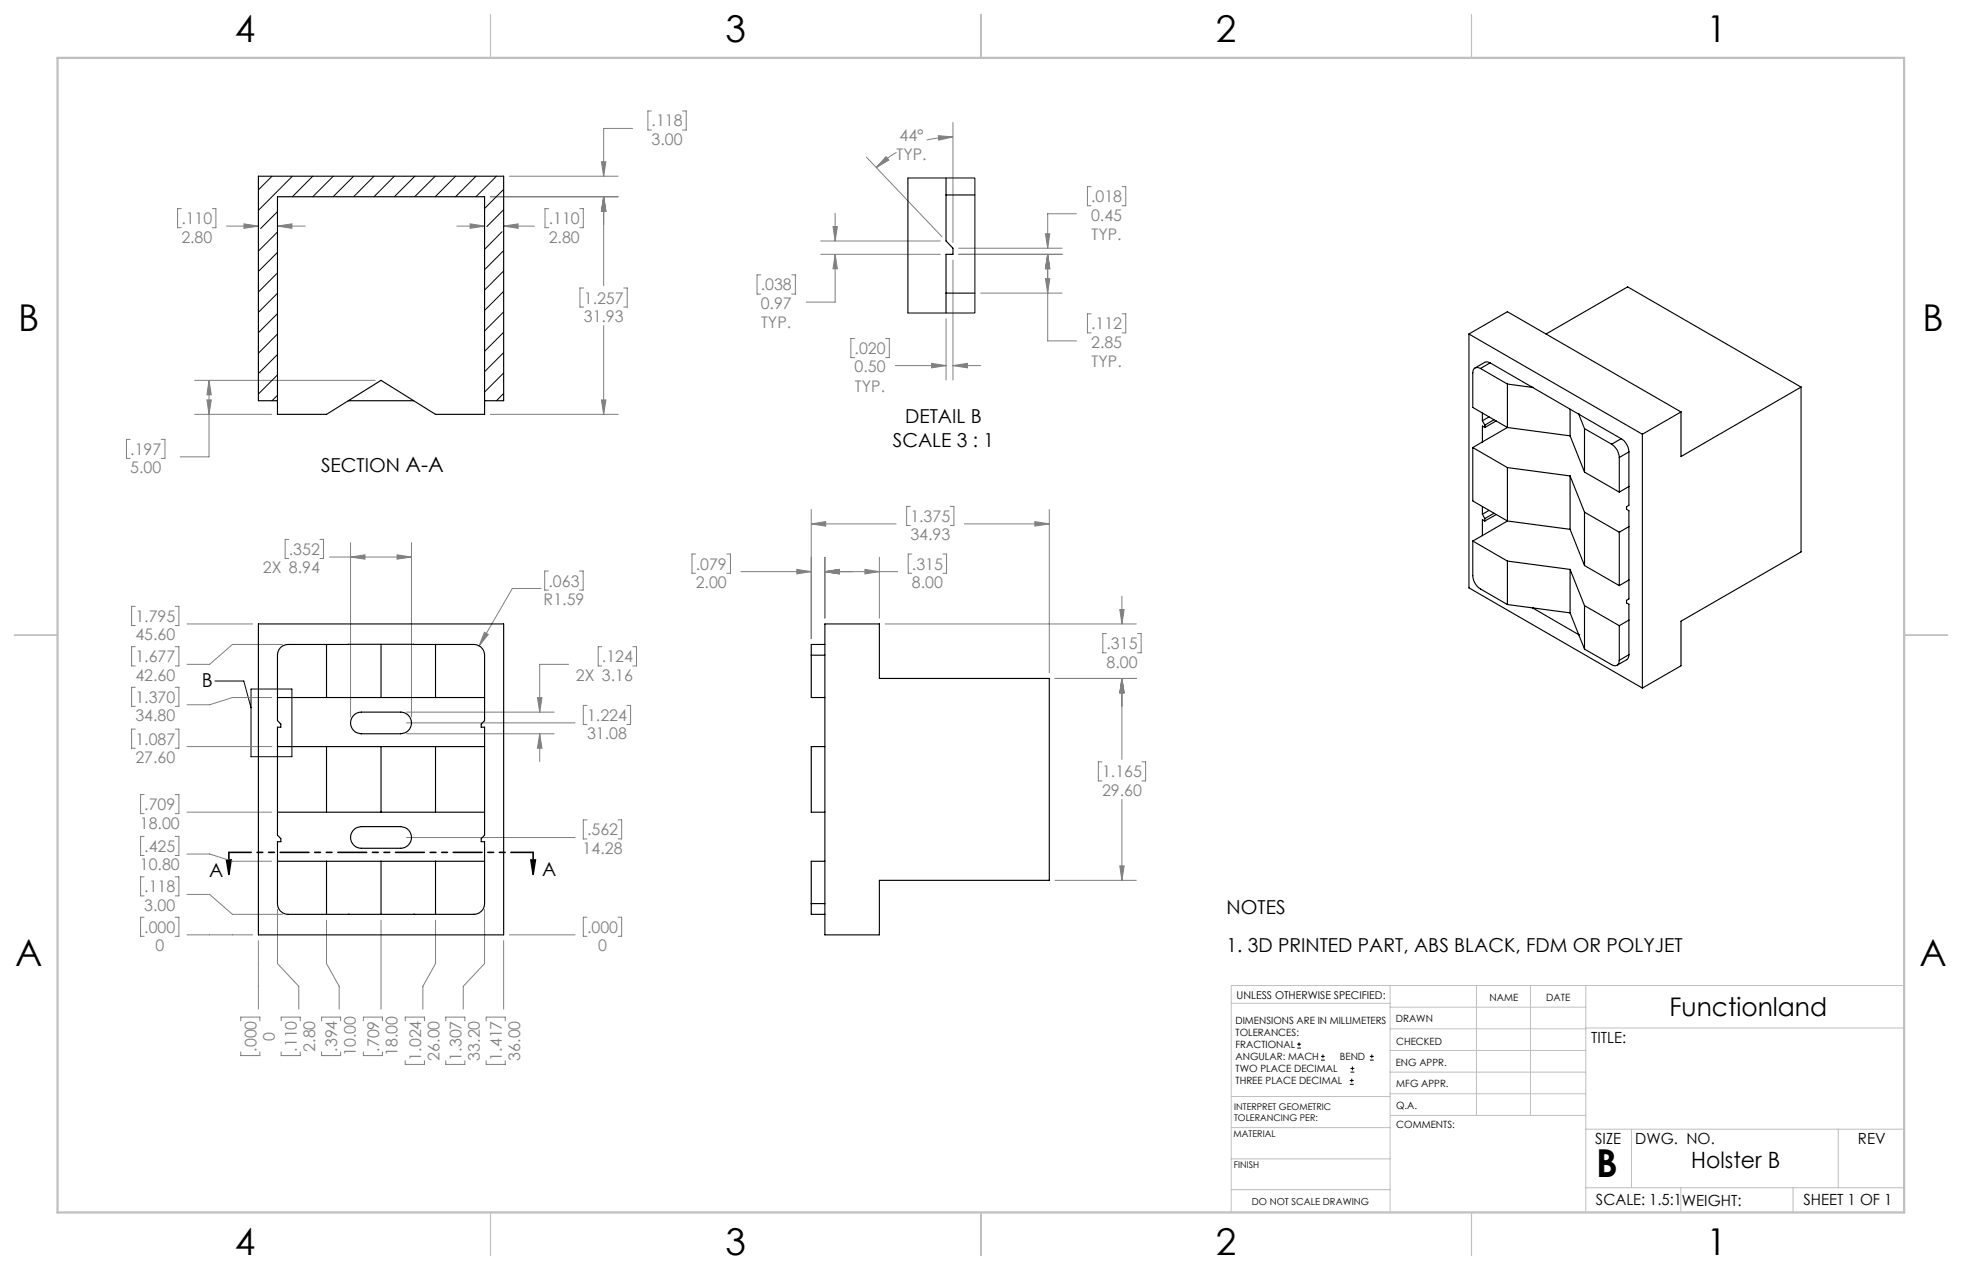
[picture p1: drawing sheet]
<svg xmlns="http://www.w3.org/2000/svg" width="432mm" height="279mm" viewBox="0 0 432 279" stroke-linecap="round" stroke-linejoin="round" font-family="sans-serif">
<g fill="none" stroke="#000" stroke-width=".22">
<path d="M47.3 149.8h6.4l1.5 5.9M55.2 151.6h9v14.9h-9zM285.5 230.6h.8M285.5 229.7h.8M285.9 229.3v.9M290.7 233.2h.8M290.7 232.4h.8M291.1 232v.8M297.1 238.5h.8M297.1 237.7h.8M297.2 235.9h.9M297.2 235.1h.9"/>
<path d="M297.5 237.3v.8M297.6 234.6v.9M301.5 233.2h.8M301.5 232.4h.8M301.9 232v.8"/>
</g>
<path d="M49.8 189.2h1.1l-.5 3.2zM50.4 187.5v4.9M116.8 189.2h1l-.5 3.2zM117.3 187.5v4.9" fill="none" stroke="#000" stroke-width=".35"/>
<g fill="none" stroke="#808080" stroke-width=".22">
<path d="M112.1 38.8h23.9M132.4 35.6h.9l-.4 3.2zM139.2 28.3h-6.3v10.5M143.4 24.4h-.8v4.2h.8M150.2 24.4h.8v4.2h-.8M190.7 34.6l16.6 17.5M195 34.5l.6 .7-2.7 1.7zM197.3 33.5l-2.9 2-1.5 1.4M206.5 29.8l3.2 .3-3.1 .7zM209.7 30.1l-2.9 .2-2.9 .5M209.7 27v26.3M39.9 45.9h-.8v4.2h.8"/>
<path d="M46.7 45.9h.8v4.2h-.8M49.8 49.7h7.1M53.7 49.2l3.2 .5-3.2 .5zM61.1 49.7l3.1-.5v1zM61.1 49.7h6.1M100.5 49.7h6.1M103.5 49.2l3.1 .5-3.1 .5zM107.9 43.3h28.1M110.8 49.7l3.2-.5v1zM110.8 49.7h6.8M120.8 45.9h-.9v4.2h.9M127.6 45.9h.8v4.2h-.8"/>
<path d="M132.9 43.3l.4 3.2h-.9zM132.9 43.3v19.5M180.6 56h26.3M180.6 53h26.3M183.3 49.8h1l-.5 3.2zM183.8 56l.5 3.1h-1zM183.8 56v10.5h-6.4M183.8 46.9v6.1M209.7 57.2v26.4M211 56h22.8M211 54.6h22.8M230.1 51.4h.9l-.4 3.2z"/>
<path d="M230.6 56l.4 3.1h-.9zM230.6 56v19h6.3M236.9 47h-6.3v7.6M240.1 41.1h-.8v4.2h.8M246.9 41.1h.9v4.2h-.9M128.4 63.4h-.8v4.2h.8M132.9 71.6v19.6M137.3 63.4h.7v4.2h-.7M167.4 60.5h-.8v4.2h.8M174.2 60.5h.8v4.2h-.8M188.1 74.5h-.8v4.2h.8M194.9 74.5h.8v4.2h-.8"/>
<path d="M205 79.9l3.2 .5-3.2 .5zM208.2 70.1v13.5M215.8 64.5h18M230.1 61.3h.9l-.4 3.2zM240.1 69h-.8v4.2h.8M246.9 69h.9v4.2h-.9M28.6 96.7h-.8v4.2h.8M35.5 96.7h.8v4.2h-.8M42.8 83.7h39.8M42.8 91.2h17M45.5 88h1l-.5 3.2zM46 83.7l.5 3.2h-1z"/>
<path d="M46 83.7v16.8h-6.3M107.9 91.2h28.1M132.4 88h.9l-.4 3.2zM197 80.4h11.2M209.7 80.4l3.2-.5v1zM209.7 80.4h6.1M63.6 118.7h-.8v4.2h.8M70.4 118.7h.8v4.2h-.8M77.2 119.4v38.4M90.6 119.4v38.4M178.5 115.3l3.2-.5v.9zM178.5 112.1v28.4"/>
<path d="M178.5 115.3h18.7M200.3 111.4h-.8v4.2h.8M209.1 111.4h.8v4.2h-.8M212.2 115.3h18.7M227.8 114.8l3.1 .5-3.1 .4zM230.9 112.1v35.9M29.8 133.4h-.8v4.2h.8M38.6 133.4h.8v4.2h-.8M41.2 137.3h14.4M72.5 122.6h18.1M77.2 122.6l3.1-.5v.9zM87.4 122.1l3.2 .5-3.2 .4z"/>
<path d="M106.6 139.1l.9 .5-2.1 2.5zM119.1 129.5h-6.4l-7.3 12.6M120.7 125.6h-.8v4.2h.8M127.5 125.6h.8v4.2h-.8M153.1 121.9h-.8v4.2h.8M159.9 121.9h.9v4.2h-.9M163.1 125.8h15.4M175.4 125.3l3.1 .5-3.1 .5zM181.5 125.8l3.2-.5v1zM181.5 122.6v13.4M181.5 125.8h16.1M190.4 125.3l3.1 .5-3.1 .5z"/>
<path d="M193.5 122.6v13.4M194.8 137.3h55.3M200.7 121.9h-.8v4.2h.8M207.5 121.9h.8v4.2h-.8M243.5 139.4h-.8v4.2h.8M246.5 134.1h.9l-.5 3.2zM246.9 131.2v6.1M250.3 139.4h.8v4.2h-.8M29.8 142.3h-.8v4.2h.8M29.8 151.2h-.8v4.2h.8M38.6 142.3h.8v4.2h-.8M38.6 151.2h.8v4.2h-.8"/>
<path d="M59.8 153.5h-8.6l-5.1 1.5h-4.9M62.2 141.8h-11l-5.1 4.4h-4.9M89.5 159h37.1M89.5 156.7h32.5M118.3 153.5h1l-.5 3.2zM125.1 146.2h-6.3v10.5M129.2 155.2h-.8v4.2h.8M132.4 142.3h-.7v4.2h.7M138 155.2h.8v4.2h-.8M139.3 142.3h.8v4.2h-.8M232.2 149.3h17.9M246.9 149.3l.5 3.1h-.9z"/>
<path d="M246.9 149.3v17.8M29.8 160.4h-.8v4.2h.8M31.7 174.8h-.8v4.2h.8M38.6 160.4h.8v4.2h-.8M38.6 174.8h.8v4.2h-.8M41.2 178.7h18.6M41.2 164.3h18.6M89.5 161.4h32.5M118.8 161.4l.5 3.2h-1zM118.8 161.4v6.1M242.5 167.6h-.8v4.2h.8M246.9 175.9v17.8"/>
<path d="M251.3 167.6h.8v4.2h-.8M31.7 184h-.8v4.2h.8M31.7 192.9h-.8v4.2h.8M38.6 184h.8v4.2h-.8M38.6 192.9h.8v4.2h-.8M41.2 196.8h4.9l5.1 4.4h11M41.2 187.9h4.9l5.1 1.6h8.6M89.5 184.3h37.1M129.2 180.4h-.8v4.2h.8M136 180.4h.8v4.2h-.8M232.2 193.7h17.9M246.5 190.5h.9l-.5 3.2z"/>
<path d="M31.7 201.8h-.8v4.2h.8M38.6 201.8h.8v4.2h-.8M41.2 205.7h14.4M56.9 206.9v15.1M61.1 200.1v11.9l4.7 5v5M71.9 202.4v9.6l2.7 5v5M83.9 202.4v19.6M95.8 202.4v9.6l-2.7 5v5M106.6 200.1v11.9l-4.6 5v5M110.8 206.9v15.1M112.1 205.7h14.5M129.2 201.8h-.8v4.2h.8"/>
<path d="M136 201.8h.8v4.2h-.8M53 224.6v-.8h4.2v.8M53 231.4v.8h4.2v-.8M61.9 231.4v.8h4.2v-.8M61.9 224.6v-.8h4.2v.8M70.8 231.4v.8h4.2v-.8M70.8 224.6v-.8h4.2v.8M80 231.4v.8h4.2v-.8M80 224.6v-.8h4.2v.8M89.2 224.6v-.8h4.2v.8M89.2 233.4v.8h4.2v-.8M98.1 224.6v-.8h4.2v.8"/>
<path d="M98.1 233.4v.8h4.2v-.8M107 224.6v-.8h4.2v.8M107 233.4v.8h4.2v-.8"/>
</g>
<path d="M117.3 187.5h-66.9" fill="none" stroke="#000" stroke-width=".35" stroke-dasharray="6.3 1.3 1.3 1.3 1.3 1.3" stroke-dashoffset="1.4"/>
<g fill="none" stroke="#c0c0c0" stroke-width=".22">
<path d="M305.9 216.8v49.9M324.9 216.8v28.6M336.8 216.8v28.6M349 216.8v49.9M419.1 216.8h-148.1v49.9M271 220.7h34.9M305.9 231.1h43.1M305.9 226.3h43.1M305.9 221.6h43.1M305.9 235.9h43.1M349 226.2h70.1M271 255h34.9"/>
<path d="M271 248.1h35M271 241.2h35M305.9 240.6h43.1M306 245.4h43M349 248.4h70.1M359.1 248.4v12.9M404.6 248.4v12.9M271 261.7h34.9M349 261.3h70.1M369.9 261.3v5.4M394.6 261.3v5.4"/>
</g>
<path d="M108 3.2v9.5M215.9 3.2v9.5M323.8 3.2v9.5M3.1 139.7h9.6M419.1 139.7h9.5M108 266.7v9.6M215.9 266.7v9.6M323.8 266.7v9.6" fill="none" stroke="#c0c0c0" stroke-width=".25"/>
<path d="M12.7 12.7h406.4v254h-406.4z" fill="none" stroke="#c0c0c0" stroke-width=".5"/>
<path d="M116.8 189.2h1l-.5 3.2zM49.8 189.2h1.1l-.5 3.2z" fill="#000"/>
<path d="M106.6 139.1l-1.2 3 2.1-2.5zM77.2 122.6l3.1-.5v.9zM87.4 122.1l3.2 .5-3.2 .4zM118.3 153.5h1l-.5 3.2zM118.8 161.4l.5 3.2h-1zM181.5 125.8l3.2-.5v1zM175.4 125.3l3.1 .5-3.1 .5zM181.5 125.8l3.2-.5v1zM190.4 125.3l3.1 .5-3.1 .5zM246.5 134.1h.9l-.5 3.2zM246.9 149.3l.5 3.1h-.9zM246.5 190.5h.9l-.5 3.2zM246.9 149.3l.5 3.1h-.9zM178.5 115.3l3.2-.5v.9zM227.8 114.8l3.1 .5-3.1 .4zM46 83.7l.5 3.2h-1zM45.5 88h1l-.5 3.2zM61.1 49.7l3.1-.5v1zM53.7 49.2l3.2 .5-3.2 .5zM103.5 49.2l3.1 .5-3.1 .5zM110.8 49.7l3.2-.5v1zM132.4 88h.9l-.4 3.2zM132.9 43.3l.4 3.2h-.9zM132.9 43.3l.4 3.2h-.9zM132.4 35.6h.9l-.4 3.2zM230.1 61.3h.9l-.4 3.2zM230.6 56l.4 3.1h-.9zM209.7 80.4l3.2-.5v1zM205 79.9l3.2 .5-3.2 .5zM230.1 51.4h.9l-.4 3.2zM230.6 56l.4 3.1h-.9zM183.3 49.8h1l-.5 3.2zM183.8 56l.5 3.1h-1zM206.5 29.8l3.2 .3-3.1 .7zM195 34.5l.6 .7-2.7 1.7z" fill="#808080"/>
<g fill="none" stroke="#000" stroke-width=".25">
<path d="M199.8 39.2v29.7M208.2 39.2v13.8l1.5 1.6v1.4h-1.5v12.9M61.1 43.3h45.5v47.9h-10.8l-11.9-7.5-12 7.5h-10.8zM208.2 42.9h6.4M208.2 64.5h6.4M323.3 73.5l8.5-4.9 38.2 22M323.3 73.5l38.2 22M323.3 73.5v55.8l38.2 22.1M327.9 79.8l-.6-.2-.5 .1-2.2 1.3M327.9 79.8l28.9 16.7M327.9 79.8l-2.1 1.3M340.3 73.5l17.9-10.4 38.2 22.1"/>
<path d="M61.1 88.2h-4.2v-49.4h53.9v49.4h-4.2M76.7 88.2h14.4M324.1 98.5l7.7 4.4M324.1 98.5v11.7l7.7 4.4M325.8 81.1a1.03 1.03 0 0 0-1.2-.2 1.03 1.03 0 0 0-.5 1.1v7.6l7.7 4.5M325.8 81.1l6 3.4M326.2 90.9v1.7M326.2 92.6l.6 .9M326.2 97.2l-2.1 1.3M326.8 94.1l-.6-.4v3.5M326.8 93.5v.6M327.7 91.7l-1.5 .9"/>
<path d="M328.8 92.4l-2 1.1M329.3 92.6l-2.5 1.5M331.8 94.1l-5.6 3.1M331.8 84.5v9.6M331.8 84.5l5.5 .7M331.8 94.1l13.7 1.8M337.3 85.2h.1M345.5 95.9l3.2 8M345.5 90v5.9M347.5 91.1h.1M347.5 91.1l1.2 3.2M348.7 94.3v9.6"/>
<path d="M348.7 94.3l6 3.4M354.7 97.7a3.7 3.7 0 0 1 1.7 2.9M356.8 96.5a3.6 3.6 0 0 1 1.7 2.9M356.8 96.5l-2.1 1.2M358.5 99.4v11.8l-.5 .3v.5l.5 .4v19.4l-.5 .3v.5l.5 .3v11.1M358.5 99.4l-2.1 1.2M361.5 95.5v55.9M370 90.6l-8.5 4.9M396.4 85.2l-26.4 15.2v-9.8M396.4 85.2v36.2l-26.4 15.3v9.8l-8.5 4.9M324.1 119v7.6a3.7 3.7 0 0 0 1.7 3l6 3.4M324.1 119l7.7 4.4"/>
<path d="M326.2 111.4v1.7M326.2 113.1l.6 1M326.2 117.8l-2.1 1.2M326.8 114.6l-.6-.3v3.5M326.8 114.1v.5M327.7 112.3l-1.5 .8M328.8 112.9l-2 1.2M329.3 113.2l-2.5 1.4M331.8 102.9l13.7 1.8M331.8 102.9v11.7M331.8 114.6l13.7 1.9M331.8 114.6l-5.6 3.2"/>
<path d="M345.5 104.7v11.8M345.5 104.7l3.2 8M345.5 116.5l3.2 7.9M348.7 103.9l7.7 4.4M348.7 112.7v11.7M348.7 112.7l7.7 4.4M356.4 100.6v7.7M356.4 117.1v11.7M358.5 107l-2.1 1.3M358.5 115.9l-2.1 1.2M56.9 137.3h53.9v68.4h-53.9zM181.5 137.3h12v12h37.4v44.4h-37.4v12h-12z"/>
<path d="M331.8 123.4v9.6M331.8 123.4l13.7 1.9M331.8 133l13.7 1.8M337.3 133.7h.1M337.3 133.7l10.2 5.9M345.5 125.3v9.5M345.5 125.3l3.2 7.9M345.5 134.8l3.2 8M347.5 139.6h.1M348.7 133.2v9.6M348.7 124.4l7.7 4.4M348.7 133.2l7.7 4.5"/>
<path d="M356.4 137.7v7.6M358.5 127.6l-2.1 1.2M358.5 136.4l-2.1 1.3M61.1 153.5h45.5M61.6 142.6l.6-.5 1.2-.3h40.9a2.32 2.32 0 0 1 2.3 2.3v14.4l-.7 .8v.7h.7v23.7l-.7 .8v.7h.7v13.6a2.39 2.39 0 0 1-2.3 2.4h-40.9a2.39 2.39 0 0 1-2.3-2.4v-13.6h.7v-.7l-.7-.8v-23.7h.7v-.7l-.7-.8v-14.4l.1-.8zM71.9 141.8v11.7M78 157.2l.7-.4 .8-.1h8.7a2.38 2.38 0 0 1 2.4 2.3 2.38 2.38 0 0 1-2.4 2.4h-8.7a2.38 2.38 0 0 1-2.2-1.5 2.38 2.38 0 0 1 .7-2.7zM83.9 141.7v11.8M95.8 141.8v11.7M178.5 144.1v9.4h3M178.5 144.1h3M181.5 141.8h-3v2.3"/>
<path d="M348.7 142.8l6 3.4a1.03 1.03 0 0 0 1.2 .2 1.03 1.03 0 0 0 .5-1.1M358.5 144l-.1 .6-.3 .5-2.2 1.3M358.5 144l-2.1 1.3M61.1 178.7h45.5M61.1 164.3h45.5M71.9 164.3v14.4M83.9 164.3v14.4M95.8 164.3v14.4M181.5 164.3h-3v14.4h3M61.1 189.5h45.5M71.9 189.5v11.7M77.7 182.7a2.22 2.22 0 0 1 1.8-.8h8.7a2.38 2.38 0 0 1 2.4 2.3 2.38 2.38 0 0 1-2.4 2.4h-8.7a2.38 2.38 0 0 1-2.1-1.4 2.38 2.38 0 0 1 .3-2.5z"/>
<path d="M83.9 189.5v11.7M95.8 189.5v11.7M178.5 198.8v2.4h3M178.5 198.8h3M181.5 189.5h-3v9.3M76.7 201.2h.1M91.1 201.2h.1"/>
</g>
<g fill="none" stroke="#000" stroke-width=".22">
<path d="M59.9 38.8l-3 3M64.3 38.8l-7.4 7.5M68.8 38.8l-4.5 4.5M73.3 38.8l-4.5 4.5M77.8 38.8l-4.5 4.5M82.3 38.8l-4.5 4.5M86.8 38.8l-4.5 4.5M91.3 38.8l-4.5 4.5M95.8 38.8l-4.5 4.5M100.3 38.8l-4.5 4.5M104.7 38.8l-4.4 4.5M109.3 38.8l-4.6 4.5"/>
<path d="M199.8 39.2h14.8v29.7h-14.8M61.1 46.6l-3.7 3.7M61.1 51l-4.2 4.2M61.1 55.5l-4.2 4.2M110.5 51l-3.9 3.9M110.8 41.7l-4.2 4.2M110.8 46.1l-3.7 3.7M110.8 55.1l-4.2 4.2M110.8 59.6l-4.2 4.2M61.1 60l-4.2 4.2M61.1 64.5l-4.2 4.2M61.1 69l-4.2 4.2"/>
<path d="M61.1 73.5l-4.2 4.2M61.1 78l-4.2 4.2M110.8 64.1l-4.2 4.2M110.8 68.6l-4.2 4.2M110.8 73.1l-4.2 4.2M110.8 77.6l-4.2 4.2M61.1 82.5l-4.2 4.2M61.1 87l-1.2 1.2M110.8 82.1l-4.2 4.2M110.8 86.6l-1.5 1.6"/>
</g>
<text font-size="8.5" x="351.3" y="259">B</text>
<g font-size="8.1">
<text x="51.7" y="9.3">4</text>
<text x="159.7" y="9.3">3</text>
<text x="267.6" y="9.3">2</text>
<text x="375.6" y="9.3">1</text>
<text x="4" y="72.8">B</text>
<text x="423.1" y="72.8">B</text>
<text x="3.3" y="212.5">A</text>
<text x="422.4" y="212.5">A</text>
<text x="51.7" y="276">4</text>
<text x="159.7" y="276">3</text>
<text x="267.6" y="276">2</text>
<text x="375.6" y="276">1</text>
</g>
<text font-size="5.6" x="367.4" y="223.4">Functionland</text>
<text font-size="4.9" x="372.2" y="257">Holster B</text>
<g font-size="4.2">
<text x="199.2" y="93">DETAIL B</text>
<text x="196.5" y="98.2">SCALE 3 : 1</text>
<text x="70.6" y="103.9">SECTION A-A</text>
<text x="44.4" y="151">B</text>
<text x="46" y="193">A</text>
<text x="119.3" y="192.6">A</text>
<text x="269.9" y="201">NOTES</text>
<text x="269.9" y="209.4">1. 3D PRINTED PART, ABS BLACK, FDM OR POLYJET</text>
</g>
<g font-size="3.5" fill="#808080">
<text x="143.4" y="27.8">.118</text>
<text x="143.4" y="31.9">3.00</text>
<text x="197.3" y="35.3">TYP.</text>
<text x="198" y="31.1">44°</text>
<text x="240.1" y="44.5">.018</text>
<text x="39.9" y="49.3">.110</text>
<text x="39.9" y="53.4">2.80</text>
<text x="120.8" y="49.3">.110</text>
<text x="120.8" y="53.4">2.80</text>
<text x="240.1" y="48.6">0.45</text>
<text x="240.2" y="52.8">TYP.</text>
<text x="167.4" y="63.9">.038</text>
<text x="128.5" y="66.8">1.257</text>
<text x="128.5" y="70.8">31.93</text>
<text x="167.4" y="68">0.97</text>
<text x="167.5" y="72.2">TYP.</text>
<text x="188.1" y="77.9">.020</text>
<text x="240.1" y="72.4">.112</text>
<text x="240.1" y="76.5">2.85</text>
<text x="188.1" y="81.9">0.50</text>
<text x="240.2" y="80.7">TYP.</text>
<text x="188.2" y="86.1">TYP.</text>
<text x="28.7" y="100.1">.197</text>
<text x="28.7" y="104.1">5.00</text>
<text x="200.3" y="114.8">1.375</text>
<text x="200.3" y="118.9">34.93</text>
<text x="63.6" y="122.1">.352</text>
<text x="153.1" y="125.3">.079</text>
<text x="200.7" y="125.3">.315</text>
<text x="57.9" y="126.2">2X 8.94</text>
<text x="120.7" y="129">.063</text>
<text x="153.1" y="129.4">2.00</text>
<text x="200.7" y="129.4">8.00</text>
<text x="29.8" y="136.8">1.795</text>
<text x="119.6" y="133.1">R1.59</text>
<text x="29.8" y="140.9">45.60</text>
<text x="243.5" y="142.8">.315</text>
<text x="29.8" y="145.7">1.677</text>
<text x="29.8" y="149.8">42.60</text>
<text x="126.8" y="149.8">2X 3.16</text>
<text x="132.5" y="145.7">.124</text>
<text x="243.5" y="146.9">8.00</text>
<text x="29.8" y="154.6">1.370</text>
<text x="29.8" y="158.7">34.80</text>
<text x="129.2" y="158.6">1.224</text>
<text x="29.8" y="163.8">1.087</text>
<text x="29.8" y="167.9">27.60</text>
<text x="129.2" y="162.7">31.08</text>
<text x="242.5" y="171">1.165</text>
<text x="31.7" y="178.2">.709</text>
<text x="242.5" y="175.1">29.60</text>
<text x="30.8" y="182.3">18.00</text>
<text x="129.2" y="183.8">.562</text>
<text x="30.8" y="191.5">10.80</text>
<text x="31.7" y="187.4">.425</text>
<text x="128.2" y="187.9">14.28</text>
<text x="31.7" y="196.3">.118</text>
<text x="31.7" y="200.4">3.00</text>
<text x="31.7" y="205.2">.000</text>
<text x="34.2" y="209.3">0</text>
<text x="129.2" y="205.2">.000</text>
<text x="131.6" y="209.3">0</text>
<text x="56.4" y="231.4" transform="rotate(-90 56.4 231.4)">.000</text>
<text x="60.5" y="229" transform="rotate(-90 60.5 229)">0</text>
<text x="65.3" y="231.4" transform="rotate(-90 65.3 231.4)">.110</text>
<text x="69.4" y="231.4" transform="rotate(-90 69.4 231.4)">2.80</text>
<text x="74.2" y="231.4" transform="rotate(-90 74.2 231.4)">.394</text>
<text x="78.3" y="232.4" transform="rotate(-90 78.3 232.4)">10.00</text>
<text x="83.4" y="231.4" transform="rotate(-90 83.4 231.4)">.709</text>
<text x="87.5" y="232.4" transform="rotate(-90 87.5 232.4)">18.00</text>
<text x="92.7" y="233.4" transform="rotate(-90 92.7 233.4)">1.024</text>
<text x="96.7" y="233.4" transform="rotate(-90 96.7 233.4)">26.00</text>
<text x="101.6" y="233.4" transform="rotate(-90 101.6 233.4)">1.307</text>
<text x="105.6" y="233.4" transform="rotate(-90 105.6 233.4)">33.20</text>
<text x="110.4" y="233.4" transform="rotate(-90 110.4 233.4)">1.417</text>
<text x="114.5" y="233.4" transform="rotate(-90 114.5 233.4)">36.00</text>
</g>
<g font-size="3.4">
<text x="350.2" y="229.5">TITLE:</text>
<text x="351.1" y="251.6">SIZE</text>
<text x="359.9" y="251.6">DWG. NO.</text>
<text x="408.9" y="251.7">REV</text>
<text x="351.2" y="265.2">SCALE: 1.5:1</text>
<text x="370.1" y="265.3">WEIGHT:</text>
<text x="396.9" y="265.2">SHEET 1 OF 1</text>
</g>
<text font-size="2.4" x="272.2" y="219.7">UNLESS OTHERWISE SPECIFIED:</text>
<g font-size="2.2">
<text x="327.8" y="220.1">NAME</text>
<text x="340.3" y="220.2">DATE</text>
<text x="271.9" y="225.3">DIMENSIONS ARE IN MILLIMETERS</text>
<text x="271.9" y="227.9">TOLERANCES:</text>
<text x="307.2" y="224.9">DRAWN</text>
<text x="271.9" y="230.6">FRACTIONAL</text>
<text x="271.9" y="233.2">ANGULAR: MACH</text>
<text x="294.9" y="233.2">BEND</text>
<text x="307.3" y="229.8">CHECKED</text>
<text x="271.9" y="235.9">TWO PLACE DECIMAL</text>
<text x="271.9" y="238.5">THREE PLACE DECIMAL</text>
<text x="307.2" y="234.5">ENG APPR.</text>
<text x="307.3" y="239.2">MFG APPR.</text>
<text x="307.3" y="243.9">Q.A.</text>
<text x="307.3" y="248.1">COMMENTS:</text>
</g>
<text font-size="2.1" x="275.5" y="265.1">DO NOT SCALE DRAWING</text>
<g font-size="2">
<text x="271.6" y="244.1">INTERPRET GEOMETRIC</text>
<text x="271.5" y="250.2">MATERIAL</text>
<text x="271.6" y="246.6">TOLERANCING PER:</text>
<text x="271.5" y="257">FINISH</text>
</g>
</svg>
